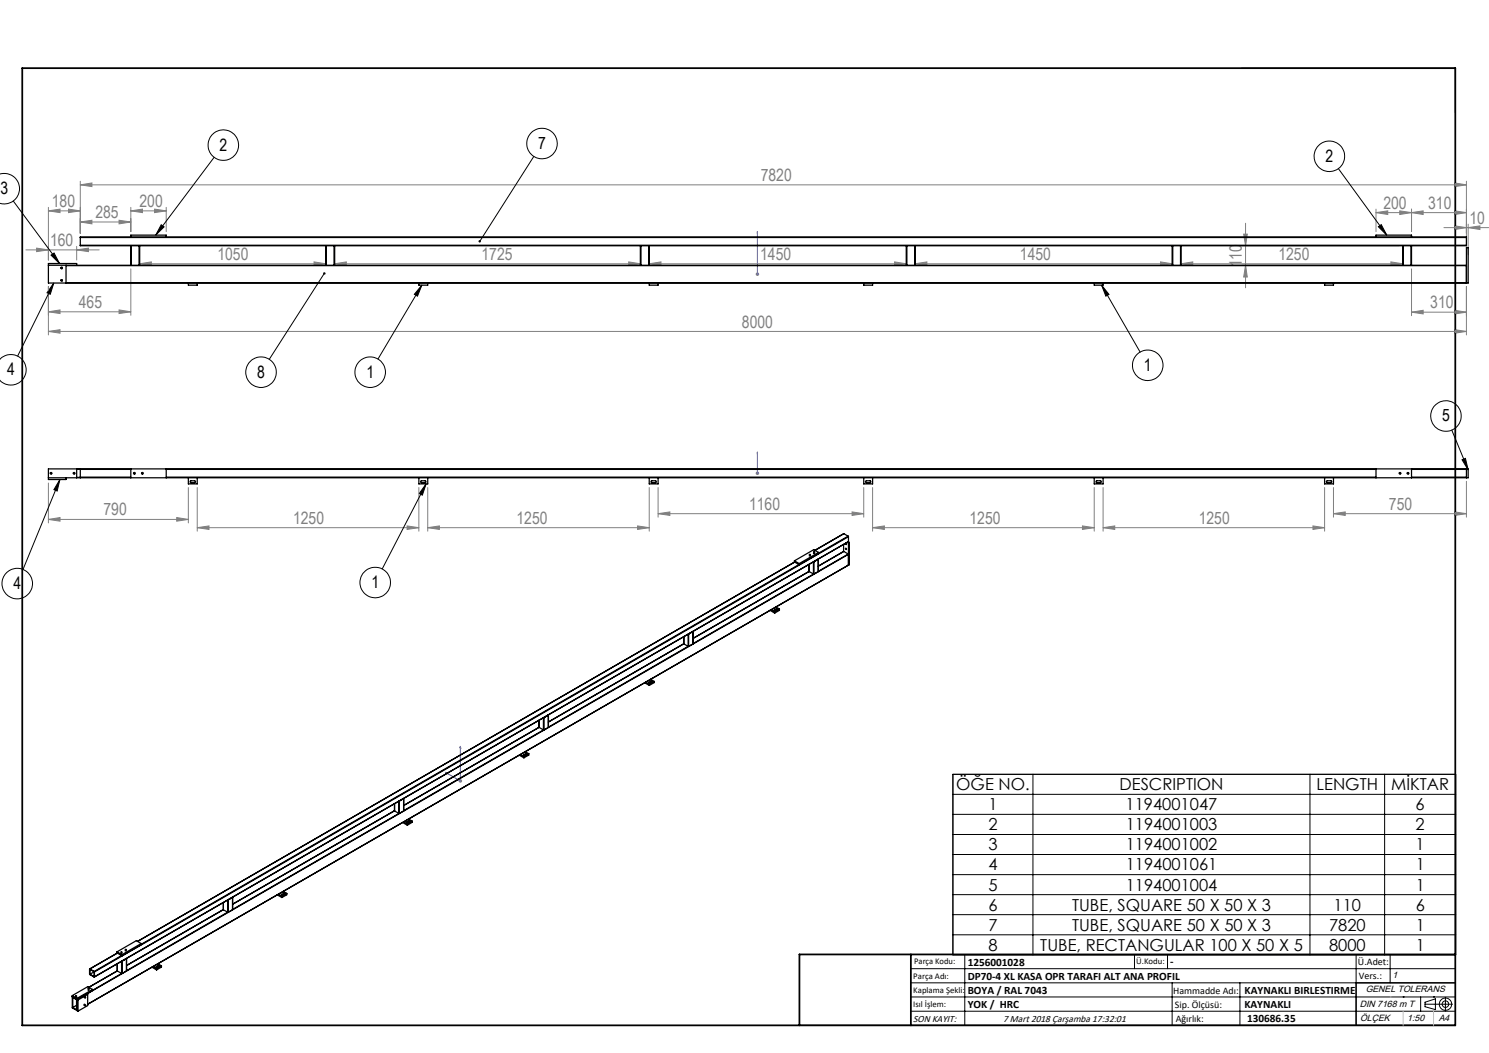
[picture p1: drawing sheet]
<svg xmlns="http://www.w3.org/2000/svg" width="420mm" height="297mm" viewBox="0 0 420 297" stroke-linecap="round" stroke-linejoin="round" font-family="sans-serif">
<g fill="none" stroke="#000" stroke-width=".28">
<path d="M350.2 19.2h60.3v12.6M-.1 49.1a4.3 4.3 0 0 1 5.6 4.1 4.3 4.3 0 0 1-5.5 4.1M3.7 56.7l13.1 17.6M60.4 44.4l-16.5 21.9M150.6 44.1l-15.3 24M377.5 47.6l13.7 18.7M14.4 72l.8-.6 1.6 2.9zM15.2 79.8l-1 3.2-.9-.4zM15.2 79.8l-10.2 20.6M17.1 75.6a.24 .24 0 0 1 .3-.3 .24 .24 0 0 1 .2 .3 .24 .24 0 0 1-.3 .2M17.1 79.2a.25 .25 0 0 1 .3-.4 .25 .25 0 0 1 .2 .3 .25 .25 0 0 1-.3 .2M45.5 63.4l.8 .6-2.4 2.3z"/>
<path d="M91.5 77.1l-15.5 24.2M388.8 64l.8-.6 1.6 2.9zM119 80.4l-1.2 3.1-.9-.5zM119 80.4l-12.4 20.9M310.7 80.4l2.1 2.6-.9 .5zM310.7 80.4l10.9 18.9M-.1 101.4a4.3 4.3 0 0 1 6.2-.2 4.3 4.3 0 0 1 0 6.2 4.3 4.3 0 0 1-6.1-.2M14.1 133.6a.25 .25 0 0 1 .3-.4 .25 .25 0 0 1 .2 .3 .25 .25 0 0 1-.3 .2M16.9 135.3l-.8 3.2-.9-.4zM16.9 135.3l-10.4 25.3M20.6 133.6a.25 .25 0 0 1 .3-.4 .25 .25 0 0 1 .2 .3 .25 .25 0 0 1-.3 .2M37.6 133.6a.25 .25 0 0 1 .3-.4 .25 .25 0 0 1 .2 .3 .25 .25 0 0 1-.3 .2"/>
<path d="M39.9 133.6a.25 .25 0 0 1 .2-.4 .25 .25 0 0 1 .3 .3 .25 .25 0 0 1-.3 .2M120.2 136.5l-1.1 3.2-.8-.5zM120.2 136.5l-12.4 24M394.7 133.6a.25 .25 0 0 1 .2-.4 .25 .25 0 0 1 .2 .3 .25 .25 0 0 1-.3 .2M396.9 133.6a.24 .24 0 0 1 .2-.3 .24 .24 0 0 1 .3 .2 .24 .24 0 0 1-.3 .2M409.5 121.3l4.6 11.2M412.4 129.7l.9-.4 .8 3.2zM228.3 156.7l.3 .1-.2 .1zM229.5 156l.3 .1-.2 .1zM268.8 218.4h141.8v50.9h-141.8zM291.4 218.4v50.9M369.5 218.4v50.9"/>
<path d="M390.6 218.4v50.9M268.8 224h141.8M268.8 229.7h141.8M268.8 235.4h141.8M268.8 241h141.8M268.8 246.7h141.8M268.8 252.3h141.8M268.8 258h141.8M24.8 279.2l.4 .1zM256.9 273.2h153.6M256.9 277.2h153.6M268.8 263.7h141.8"/>
<path d="M272.1 269.2v20M320 269.2v4M329.3 269.2v4M330.6 277.2v12M349.7 277.2v12M382.5 269.2v20M392.1 269.2v8M21.3 281.2l.4 .1zM23.7 283.2l.2 .1-.2 .3zM256.9 281.2h153.6M256.9 285.2h153.6M395.8 281.2h.1"/>
<path d="M400.7 281.2v4M402 283.2h7.7M402 282.7l2.9-1v3.1l-2.9-.9zM404.4 281.2h.1M407.7 281.3v3.8"/>
<circle cx="63" cy="40.9" r="4.3"/>
<circle cx="152.9" cy="40.5" r="4.3"/>
<circle cx="375" cy="44.1" r="4.3"/>
<circle cx="73.6" cy="105" r="4.3"/>
<circle cx="104.4" cy="105" r="4.3"/>
<circle cx="323.7" cy="103" r="4.3"/>
<circle cx="407.9" cy="117.3" r="4.3"/>
<circle cx="4.9" cy="164.6" r="4.3"/>
<circle cx="105.9" cy="164.3" r="4.3"/>
<circle cx="34.3" cy="268.9" r=".16"/>
<circle cx="35.5" cy="268.2" r=".16"/>
<circle cx="23.8" cy="281.1" r=".17"/>
<circle cx="407.7" cy="283.2" r=".93"/>
<circle cx="407.7" cy="283.2" r="1.74"/>
</g>
<path d="M213.6 77.2v.3zM213.6 65.3v.6v-.6M213.6 77.3h.1M213.6 65.3v12M213.6 127.5v.6v-.6M213.6 133.3v.4zM213.6 133.5h.1M213.6 127.5v6M125.6 217.8l.4 .1v.3zM129.9 210.5l.1 .5-.2-.1zM129.9 210.5v9.8l-4.3-2.5" fill="none" stroke="#00f" stroke-width=".28"/>
<g fill="none" stroke="#808080" stroke-width=".28">
<path d="M13.7 59.5l3.2-.5v1zM13.7 58.5v14.8M13.7 59.5h8.9M19.3 59l3.3 .5-3.3 .5zM22.6 52.1l3.3-.5v1zM22.6 51.1v14.7M22.6 52.1h391M36.9 59.5l3.3-.5v1zM36.9 58.5v6.8M36.9 59.5h10M43.6 59l3.3 .5-3.3 .5zM46.9 58.5v6.8"/>
<path d="M388.1 60l3.3-.5v1zM388.1 60h25.5M388.1 59v6.3M394.8 59.5l3.3 .5-3.3 .5zM398.1 60l3.3-.5v1zM398.1 59v6.3M410.4 51.6l3.2 .5-3.2 .5zM410.4 59.5l3.2 .5-3.2 .5zM413.6 51.1v17.7M7.3 70.5h20.7M10.3 70l3.4 .5-3.4 .5zM21.6 70.5l3.3-.5v1z"/>
<path d="M21.6 69.5v3.8M22.6 62.6l3.3-.5v1zM22.6 62.6h14.3M33.6 62.1l3.3 .5-3.3 .5zM36.9 75.8v13.1M39.4 74.4l3.3-.5v1zM39.4 74.4h52.5M88.6 73.9l3.3 .5-3.3 .5zM94.4 74.4l3.3-.5v1zM94.4 74.4h86.2M177.3 73.9l3.3 .5-3.3 .5zM183.1 74.4l3.3-.5v1z"/>
<path d="M183.1 74.4h72.5M213.1 77.3h1M213.3 77l.7 .7M213.6 76.8v1M214 77l-.7 .7M252.3 73.9l3.3 .5-3.3 .5zM258.1 74.4l3.3-.5v1zM258.1 74.4h72.5M327.3 73.9l3.3 .5-3.3 .5zM333.1 74.4l3.3-.5v1zM333.1 74.4h62.5M350.3 74.8h44.4"/>
<path d="M350.3 69.3h44.4M350.8 66h1l-.5 3.3zM351.3 63v18.2M351.3 74.8l.5 3.3h-1zM392.3 73.9l3.3 .5-3.3 .5zM398.1 75.8v13.2M407.3 64.2h12.6M410.4 63.7l3.2 .5-3.2 .5zM414.1 64.2l3.3-.5v1zM414.1 63.2v8.6M13.7 93.5l3.2-.5v1zM13.7 87.9l3.2-.5v1z"/>
<path d="M13.7 80.8v13.7M13.7 93.5h399.9M13.7 87.9h23.2M33.6 87.4l3.3 .5-3.3 .5zM398.1 88l3.3-.5v1zM398.1 88h15.5M410.4 93l3.2 .5-3.2 .5zM410.4 87.5l3.2 .5-3.2 .5zM413.6 80.8v13.7M13.7 136.2v11.3M53.1 137.5v10M55.6 137.5v12.3"/>
<path d="M118.1 137.5v12.3M120.6 137.5v12.3M183.1 137.5v12.3M185.6 137.5v8.4M213.1 133.5h1M213.3 133.1l.7 .7M213.6 133v1M214 133.1l-.7 .7M243.6 137.5v8.4M246.1 137.5v12.3M308.6 137.5v12.3M311.1 137.5v12.3"/>
<path d="M373.6 137.5v12.3M376.1 137.5v8.4M413.6 135.7v10.2M13.7 146.5l3.2-.5v1zM13.7 146.5h39.4M49.8 146l3.3 .5-3.3 .5zM55.6 148.8l3.3-.5v1zM55.6 148.8h62.5M114.8 148.3l3.3 .5-3.3 .5zM120.6 148.8l3.3-.5v1zM120.6 148.8h62.5M179.8 148.3l3.3 .5-3.3 .5z"/>
<path d="M185.6 144.9l3.3-.5v1zM185.6 144.9h58M240.3 144.4l3.3 .5-3.3 .5zM246.1 148.8l3.3-.5v1zM246.1 148.8h62.5M305.3 148.3l3.3 .5-3.3 .5zM311.1 148.8l3.3-.5v1zM311.1 148.8h62.5M370.3 148.3l3.3 .5-3.3 .5zM376.1 144.9l3.3-.5v1zM376.1 144.9h37.5M410.4 144.4l3.2 .5-3.2 .5z"/>
<path d="M129.5 219.9l.7 .7M129.9 219.8v1M130.2 219.9l-.7 .7M129.3 220.3h1.1"/>
</g>
<path d="M410.5 277.2h-28v12M225.5 289.2h185" fill="none" stroke="#000" stroke-width=".35"/>
<path d="M6.3 19.2h404.2v270h-404.2zM256.9 269.2v20M410.5 269.2h-185v20" fill="none" stroke="#000" stroke-width=".5"/>
<path d="M392.1 281.2h.1M395.8 285.2v4M404.4 285.2v4" fill="none" stroke="#c0c0c0" stroke-width=".28"/>
<g fill="#00f">
<path d="M213.6 77.2v.3zM213.6 65.3v.6z"/>
<path d="M213.6 127.5v.6zM213.6 133.3v.4zM125.6 217.8l.4 .4v-.3zM129.9 210.5l-.1 .4 .2 .1z"/>
</g>
<g fill="#808080">
<path d="M392.3 73.9l3.3 .5-3.3 .5zM333.1 74.4l3.3-.5v1zM88.6 73.9l3.3 .5-3.3 .5zM39.4 74.4l3.3-.5v1z"/>
<path d="M410.4 59.5l3.2 .5-3.2 .5zM398.1 60l3.3-.5v1zM327.3 73.9l3.3 .5-3.3 .5zM258.1 74.4l3.3-.5v1zM252.3 73.9l3.3 .5-3.3 .5zM183.1 74.4l3.3-.5v1zM177.3 73.9l3.3 .5-3.3 .5zM94.4 74.4l3.3-.5v1z"/>
<path d="M22.6 52.1l3.3-.5v1zM410.4 51.6l3.2 .5-3.2 .5zM13.7 93.5l3.2-.5v1zM410.4 93l3.2 .5-3.2 .5zM10.3 70l3.4 .5-3.4 .5zM21.6 70.5l3.3-.5v1zM36.9 59.5l3.3-.5v1zM43.6 59l3.3 .5-3.3 .5zM388.1 60l3.3-.5v1zM394.8 59.5l3.3 .5-3.3 .5zM13.7 59.5l3.2-.5v1zM19.3 59l3.3 .5-3.3 .5zM13.7 87.9l3.2-.5v1zM33.6 87.4l3.3 .5-3.3 .5zM22.6 62.6l3.3-.5v1zM33.6 62.1l3.3 .5-3.3 .5zM398.1 88l3.3-.5v1zM410.4 87.5l3.2 .5-3.2 .5zM410.4 63.7l3.2 .5-3.2 .5zM414.1 64.2l3.3-.5v1zM246.1 148.8l3.3-.5v1zM305.3 148.3l3.3 .5-3.3 .5zM311.1 148.8l3.3-.5v1zM370.3 148.3l3.3 .5-3.3 .5zM376.1 144.9l3.3-.5v1zM410.4 144.4l3.2 .5-3.2 .5zM13.7 146.5l3.2-.5v1zM49.8 146l3.3 .5-3.3 .5zM55.6 148.8l3.3-.5v1zM114.8 148.3l3.3 .5-3.3 .5zM120.6 148.8l3.3-.5v1zM179.8 148.3l3.3 .5-3.3 .5zM185.6 144.9l3.3-.5v1zM240.3 144.4l3.3 .5-3.3 .5z"/>
<path d="M351.3 74.8l.5 3.3h-1zM350.8 66h1l-.5 3.3z"/>
</g>
<path d="M45.5 63.4l.8 .6-2.4 2.3zM14.4 72l.8-.6 1.6 2.9zM15.2 79.8l-1 3.2-.9-.4zM119 80.4l-1.2 3.1-.9-.5zM91.3 76.8a.33 .33 0 0 0-.1 .5 .33 .33 0 0 0 .5 0 .33 .33 0 0 0 0-.5l-.2 .3 .2-.3zM135.1 67.8l-.1 .2 .1 .4 .2-.3-.2 .3a.35 .35 0 0 0 .5-.3 .35 .35 0 0 0-.5-.3zM388.8 64l.8-.6 1.6 2.9zM310.7 80.4l2.1 2.6-.9 .5zM120.2 136.5l-1.1 3.2-.8-.5zM16.9 135.3l-.8 3.2-.9-.4zM412.4 129.7l.9-.4 .8 3.2z" fill="#000"/>
<g fill="none" stroke="#000" stroke-width=".35">
<path d="M13.7 74.8h23.2M18.6 74.8v5M18.6 79.7h395M18.6 74.9h395M21.6 74.8v-.5h-7.9v5.5h400.4v-10h-.5v10M22.6 67v-.2h391v.2M22.6 69.2v.1h14.3M22.6 67h391M22.6 69.2h391M22.6 67v2.2M36.9 74.8h.1M36.9 69.3h.1"/>
<path d="M36.9 66.8v-.5h10v.5M36.9 69.3v5.5M37 74.8h2.2M37 69.3h2.2M37 69.3v5.5M39.2 74.8h52.7M39.2 69.3h.2M39.2 69.3v5.5M39.4 69.3h52.5M39.4 69.3v5.5M53.1 79.8v.6h2.5v-.6M91.9 74.8h.1"/>
<path d="M91.9 69.3h.1M91.9 69.3v5.5M92 74.8h2.2M92 69.3h2.2M92 69.3v5.5M94.2 74.8h86.6M94.2 69.3h.2M94.2 69.3v5.5M94.4 69.3h86.2M94.4 69.3v5.5M118.1 79.8v.6h2.5v-.6M180.6 69.3h.2"/>
<path d="M180.6 69.3v5.5M180.8 74.8h2.2M180.8 69.3h2.2M180.8 69.3v5.5M183 74.8h.1M183 69.3h.1M183 69.3v5.5M183.1 74.8h72.6M183.1 79.8v.6h2.5v-.6M183.1 69.3h72.5M183.1 69.3v5.5M243.6 79.8v.6h2.5v-.6"/>
<path d="M255.6 69.3h.2M255.6 69.3v5.5M255.7 74.8h.1M255.8 74.8h2.2M255.8 69.3h2.2M255.8 69.3v5.5M258 69.3h.1M258 74.8h.1M258 69.3v5.5M258.1 74.8h72.6M258.1 69.3h72.5M258.1 69.3v5.5"/>
<path d="M308.6 79.8v.6h2.5v-.6M330.6 69.3h.2M330.6 69.3v5.5M330.7 74.8h.1M330.8 74.8h2.2M330.8 69.3h2.2M330.8 69.3v5.5M333 74.8h.1M333 69.3h.1M333 69.3v5.5M333.1 74.8h62.5M333.1 69.3h62.5"/>
<path d="M333.1 69.3v5.5M373.6 79.8v.6h2.5v-.6M388.1 66.8v-.5h10v.5M395.6 69.3h.2M395.6 74.8h.2M395.6 69.3v5.5M395.8 74.8h2.2M395.8 69.3h2.2M395.8 69.3v5.5M398 74.8h.1M398 69.3h.1M398 69.3v5.5"/>
<path d="M398.1 74.8h15.5M398.1 69.3v5.5M413.6 69.2v.1h-15.5M413.6 67v2.2M13.7 134.8h400.4v-2.5h-400.4v3h4.9v-.5M21.6 132.3v2.5M21.6 132.4h15.3M21.6 134.7h1M22.6 132.3v2.3M22.6 134.6v.2M22.6 134.6h14.3M36.9 132.3v2.5"/>
<path d="M46.9 132.3v2.5M46.9 132.4h341.2M46.9 134.6h341.2M53.1 134.8v1.7h2.5v-1.7M53.7 135.7l1.3-.1 .1 .4-.1 .1h-1.2l-.2-.1zM118.1 134.8v1.7h2.6v-1.7M118.7 135.6h1.2l.3 .4-.3 .1h-1.1l-.2-.1zM183.1 134.8v1.7h2.5v-1.7M183.7 135.7l1.3-.1 .1 .4-.1 .1h-1.2l-.2-.1zM243.6 134.8v1.7h2.5v-1.7M244.2 135.7l1.3-.1 .1 .4-.1 .1h-1.2l-.2-.1zM308.6 134.8v1.7h2.6v-1.7"/>
<path d="M309.2 135.6h1.2l.3 .4-.3 .1h-1.1l-.2-.1zM373.6 134.8v1.7h2.5v-1.7M374.2 135.7l1.3-.1 .1 .4-.1 .1h-1.2l-.2-.1zM388.1 132.3v2.5M398.1 132.3v2.5M398.1 132.4h15.5M398.1 134.6h15.5M413.6 132.3v.1M413.6 134.6v.2M413.6 132.4v2.2M224.1 158.2l1.3 .8M224.1 158.2v.3l1.3 .8"/>
<path d="M224.2 158.5l-185.4 107M225.4 159.2l-185.6 107.1M225.4 159v.3M228.2 159.2v2M229.4 158.5v3.4M229.5 158.5h.1M229.6 158.5v3.4M230.8 157.8l-1.2 .7M230.8 157.7v.1M230.8 157.7v3.5M230.9 155.8l-5.5 3.2M230.9 155.8v.3l-5.5 3.2"/>
<path d="M230.9 155.8l-1.4-.8-5.4 3.2M237.9 153.6l.1 1.9M238 150.5h.1M238 150.5l-8.2 4.7M238 155.5l-7.2 4.2M238 155.5l1.3 .8M238 150.5l1.2 .7M238 150.5l-8.1 4.8M238.5 153.3h.1M238.6 153.2l.2 .4-.3-.3M239 153l.3 .2M239.2 151.2l.1 .2"/>
<path d="M239.2 151.2l-8.3 4.8M239.3 156.3l-214.8 124M239.3 152.8l.3 .2M239.3 156.3l-8.5 4.8M239.3 152.8l-212.7 122.8M239.3 159.5l-214.6 123.8M239.3 152.7v.1M239.3 151.4v1.3M239.3 153.2v6.3M239.3 151.4l-212.7 122.7M239.3 152.7l-212.7 122.8M239.6 153l-.3 .2"/>
<path d="M239.6 153v6.3l-.3 .2M192.9 179.6v2M194.2 178.9l-.1 3.4M194.2 178.9v3.4M195.4 178.1l-1.2 .8M195.5 178.1h-.1M195.5 178.1l-.1 3.5M217.2 172.2l1.3 .7M217.5 172l1 .5M218.4 172v.2M218.5 172.5v.4M218.9 171.2l1 .6"/>
<path d="M219 171.7l.3 .1-.6 .4-.3-.2M219 171.7l-.6 .3M219 171.7v.3M219.9 171.8l-1.4 .7M219.9 171.8v.4l-1.4 .7M228.2 161.2h.1M228.2 161.2l-32.7 18.9M228.2 161.2l1.2 .7M229.4 161.9h.2M229.5 161.9l-34 19.6M230.8 161.2l-1.2 .7M230.8 161.2h.1"/>
<path d="M181.8 192.6l1.4 .7M182.2 192.4l1 .6M183.1 192.4v.2M183.2 193v.3M183.5 191.6l1 .6M183.6 192.1l.4 .1-.7 .4-.2-.2M183.6 192.1l-.5 .3M183.6 192.1v.4M184.5 192.2l-1.3 .8M184.5 192.2v.3l-1.3 .8M192.9 181.6h.1M192.9 181.6l-38.2 22.1"/>
<path d="M192.9 181.6l1.2 .7M194.1 182.3h.1M194.1 182.3l-39.4 22.8M195.4 181.6l-1.2 .7M195.5 181.6h.1M146.5 213l1.3 .7M146.8 212.8l1 .6M147.7 212.9v.1M147.8 213.4v.3M148.2 212l1 .6M148.3 212.5l.3 .2-.6 .3-.3-.1M148.3 212.5l-.6 .4"/>
<path d="M148.3 212.5v.4M149.2 212.6l-1.4 .8M149.2 212.6v.4l-1.4 .7M152 205.1l.1 .1M152 205.1l-38.1 22.1 38.2-22.1M152 203.2v1.9M152.1 205.2l1.2 .7M152.1 203.1v2.1M153.3 205.9h.2M153.3 205.9l-39.4 22.7M153.5 202.4l-.2 3.5M153.5 202.4v3.5"/>
<path d="M154.7 201.6v.1M154.7 201.7l-1.2 .7M154.7 201.7v3.5M154.7 205.2l-1.2 .7M154.7 205.1v.1M154.7 201.7v3.4M111.3 228.7h.1M111.3 228.7l-45.7 26.3M111.3 226.7v2M111.3 228.7l-45.7 26.4M111.3 228.7l1.2 .7M112.5 229.4h.1"/>
<path d="M112.5 226v3.4M112.6 226h-.1M112.6 226v3.4M113.6 232l1.3 .8M113.8 225.3v3.4M113.8 225.3l-1.2 .7M113.8 228.7l-1.2 .7M113.9 231.8l1 .6M114.8 231.8v.2M114.9 232.4v.4M115.3 231l.9 .6M115.4 231.5l.3 .1-.7 .5-.2-.3"/>
<path d="M115.4 231.5l-.6 .3M115.4 231.5v.4M116.2 231.6l-1.3 .8M116.2 231.6v.3l-1.3 .9M63 256.6l-27.3 15.7M63 254.6v2M63 256.6l1.2 .7M64.2 257.3h.2M64.2 253.9v3.4M64.2 257.3l-28.5 16.6M64.4 253.8l-.1 .1M64.4 253.8v3.5"/>
<path d="M65.6 253.1v3.5M65.6 253.1l-1.2 .7M65.6 256.6l-1.2 .7M78.2 252.4l1.3 .7M78.6 252.2l.9 .6M79.4 252.3v.1M79.5 252.8v.3M79.9 251.4l1 .6M80 252l.3 .1-.6 .3-.3-.1M80 252l-.6 .3M80 252v.3M80.9 252l-1.4 .8"/>
<path d="M80.9 252v.4l-1.4 .7M24.9 278.8l.3 .1-.3 .1zM25 278.5l8.1-4.7zM26.1 279.1l-4.4 2.5M26.1 279.1v.3l-4.4 2.5M26.1 279.1l-1.4-.8-4.3 2.5M26.6 274v.1M26.6 274l-1.3-.7v1.5l1.3 .8M26.6 274.1l-1.2-.7v1.4M26.6 274.1v1.4l-1.2-.7M26.6 274.1l-1.2 .7M26.6 275.5v.1"/>
<path d="M26.6 274.1v1.4M33 268.5l1.4 .8M33 268.5v.3l1.4 .8M33.1 268.8l-7.8 4.5M33.1 271.8v2.1M33.1 273.9l1.2 .7M34.3 274.6h.2M34.3 269.5l-7.7 4.5M34.3 271.1v3.5M34.3 274.6l-8.2 4.7M34.4 271.1h.1M34.4 269.3v.3"/>
<path d="M34.5 271.1l1.2-.8v3.6M34.5 271.1v3.5M35.7 273.9l-1.2 .7M39.8 266.1l-5.4 3.2M39.8 266.1v.3l-5.4 3.2M39.8 266.1l-1.3-.8-5.5 3.2M42.9 272.8l1.3 .8M43.2 272.6l1 .6M44.1 272.7v.1M44.2 273.2v.4M44.6 271.8l.9 .6M44.7 272.3l.3 .2-.7 .4-.2-.2"/>
<path d="M44.7 272.3l-.6 .4M44.7 272.3v.4M45.5 272.4l-1.3 .8M45.5 272.4v.4l-1.3 .8M20.4 280.8v3.5l1.3 .7M20.4 281.2h.1M20.4 281.1h.1M20.4 280.8l1.3 .8M20.4 281.1l1.3 .8M20.4 281.2l1.3 .8M20.5 281.3l1.1 .7v2.8l-1.1-.6zM21.6 283.6l-1.1 .6"/>
<path d="M21.7 285h.1M21.7 281.6v3.4M21.7 281.9l.3 .1M21.7 285l.3 .2M22 282v3.2M24 283.4l.2 .2-.2 .1zM24.7 280.5l-2.7 1.5M24.7 280.5v3.1l-2.7 1.6M24.7 280.5l-.3-.2-2.7 1.6"/>
<circle cx="17.4" cy="79.1" r=".21"/>
<circle cx="17.4" cy="75.6" r=".22"/>
<circle cx="14.4" cy="133.5" r=".21"/>
<circle cx="20.9" cy="133.5" r=".21"/>
<circle cx="37.9" cy="133.5" r=".21"/>
<circle cx="40.1" cy="133.5" r=".21"/>
<circle cx="394.9" cy="133.5" r=".22"/>
<circle cx="397.1" cy="133.5" r=".22"/>
<circle cx="228.5" cy="156.4" r=".15"/>
<circle cx="229.7" cy="155.7" r=".15"/>
<circle cx="238.6" cy="154.8" r=".18"/>
<circle cx="34.2" cy="268.6" r=".14"/>
<circle cx="35.5" cy="267.9" r=".14"/>
<circle cx="21.5" cy="280.9" r=".15"/>
<circle cx="24" cy="281.3" r=".14"/>
</g>
<g font-size="4.8">
<text x="61.9" y="42.5">2</text>
<text x="151.8" y="42">7</text>
<text x="373.9" y="45.6">2</text>
<text x=".1" y="54.7">3</text>
<text x="2" y="105.8">4</text>
<text x="72.6" y="106.5">8</text>
<text x="103.3" y="106.5">1</text>
<text x="322.7" y="104.6">1</text>
<text x="406.8" y="118.9">5</text>
<text x="3.8" y="166.1">4</text>
<text x="104.8" y="165.8">1</text>
</g>
<g font-size="4.8" fill="#808080">
<text x="214.6" y="51">7820</text>
<text x="14.6" y="58.4">180</text>
<text x="39.3" y="58.4">200</text>
<text x="390.2" y="58.9">200</text>
<text x="402.8" y="58.9">310</text>
<text x="26.9" y="61.5">285</text>
<text x="414.5" y="63.1">10</text>
<text x="14.1" y="69.4">160</text>
<text x="61.3" y="73.3">1050</text>
<text x="135.8" y="73.3">1725</text>
<text x="214.4" y="73.3">1450</text>
<text x="287.7" y="73.3">1450</text>
<text x="350.3" y="75.4" transform="rotate(-90 350.3 75.4)">110</text>
<text x="360.6" y="73.3">1250</text>
<text x="22.2" y="86.8">465</text>
<text x="403.4" y="86.9">310</text>
<text x="209.3" y="92.4">8000</text>
<text x="211.3" y="143.8">1160</text>
<text x="391.8" y="143.8">750</text>
<text x="29.2" y="145.4">790</text>
<text x="82.6" y="147.7">1250</text>
<text x="145.7" y="147.7">1250</text>
<text x="273.5" y="147.7">1250</text>
<text x="338.1" y="147.7">1250</text>
</g>
<g font-size="4.7">
<text x="269.7" y="222.9">ÖĞE NO.</text>
<text x="315.8" y="222.9">DESCRIPTION</text>
<text x="371.4" y="222.9">LENGTH</text>
<text x="392.4" y="222.9">MİKTAR</text>
<text x="278.8" y="228.5">1</text>
<text x="317.5" y="228.5">1194001047</text>
<text x="399.3" y="228.5">6</text>
<text x="278.8" y="234.2">2</text>
<text x="278.8" y="239.9">3</text>
<text x="317.5" y="234.2">1194001003</text>
<text x="317.5" y="239.9">1194001002</text>
<text x="399.3" y="234.2">2</text>
<text x="399.3" y="239.9">1</text>
<text x="278.8" y="245.5">4</text>
<text x="317.5" y="245.5">1194001061</text>
<text x="399.3" y="245.5">1</text>
<text x="278.8" y="251.2">5</text>
<text x="317.5" y="251.2">1194001004</text>
<text x="399.3" y="251.2">1</text>
<text x="278.8" y="256.8">6</text>
<text x="302.4" y="256.8">TUBE, SQUARE 50 X 50 X 3</text>
<text x="376.2" y="256.8">110</text>
<text x="399.3" y="256.8">6</text>
<text x="278.8" y="262.5">7</text>
<text x="302.4" y="262.5">TUBE, SQUARE 50 X 50 X 3</text>
<text x="374.9" y="262.5">7820</text>
<text x="399.3" y="262.5">1</text>
<text x="278.8" y="268.1">8</text>
<text x="293.4" y="268.1">TUBE, RECTANGULAR 100 X 50 X 5</text>
<text x="374.9" y="268.1">8000</text>
<text x="399.3" y="268.1">1</text>
</g>
<g font-size="3.2">
<text x="272.9" y="272.3">1256001028</text>
<text x="330" y="272.2">-</text>
<text x="272.9" y="280.3">BOYA / RAL 7043</text>
<text x="272.9" y="276.3">DP70-4 XL KASA OPR TARAFI ALT ANA PROFIL</text>
<text x="351.1" y="280.3">KAYNAKLI BIRLESTIRME</text>
<text x="272.9" y="284.4">YOK / HRC</text>
<text x="351" y="284.3">KAYNAKLI</text>
<text x="351.8" y="288.3">130686.35</text>
</g>
<g font-size="2.8">
<text x="383" y="272.2">Ü.Adet:</text>
<text x="330.9" y="280.3">Hammadde Adı:</text>
<text x="383.3" y="276">Vers.:</text>
<text x="331.4" y="284.3">Sip. Ölçüsü:</text>
<text x="257.6" y="288.3">SON KAYIT:</text>
<text x="282.9" y="288.3">7 Mart 2018 Çarşamba 17:32:01</text>
<text x="331.6" y="288.3">Ağırlık:</text>
</g>
<g font-size="2.6">
<text x="392.8" y="276">1</text>
<text x="385.2" y="279.9">GENEL TOLERANS</text>
<text x="383.5" y="284">DIN 7168 m T</text>
<text x="383.6" y="288.1">ÖLÇEK</text>
<text x="396.9" y="288.1">1:50</text>
<text x="405.8" y="288.1">A4</text>
</g>
<g font-size="2.5">
<text x="257.9" y="272">Parça Kodu:</text>
<text x="320.5" y="272">Ü.Kodu:</text>
<text x="257.6" y="280">Kaplama Şekli:</text>
<text x="257.6" y="276">Parça Adı:</text>
<text x="257.6" y="284.1">Isıl İşlem:</text>
</g>
</svg>
